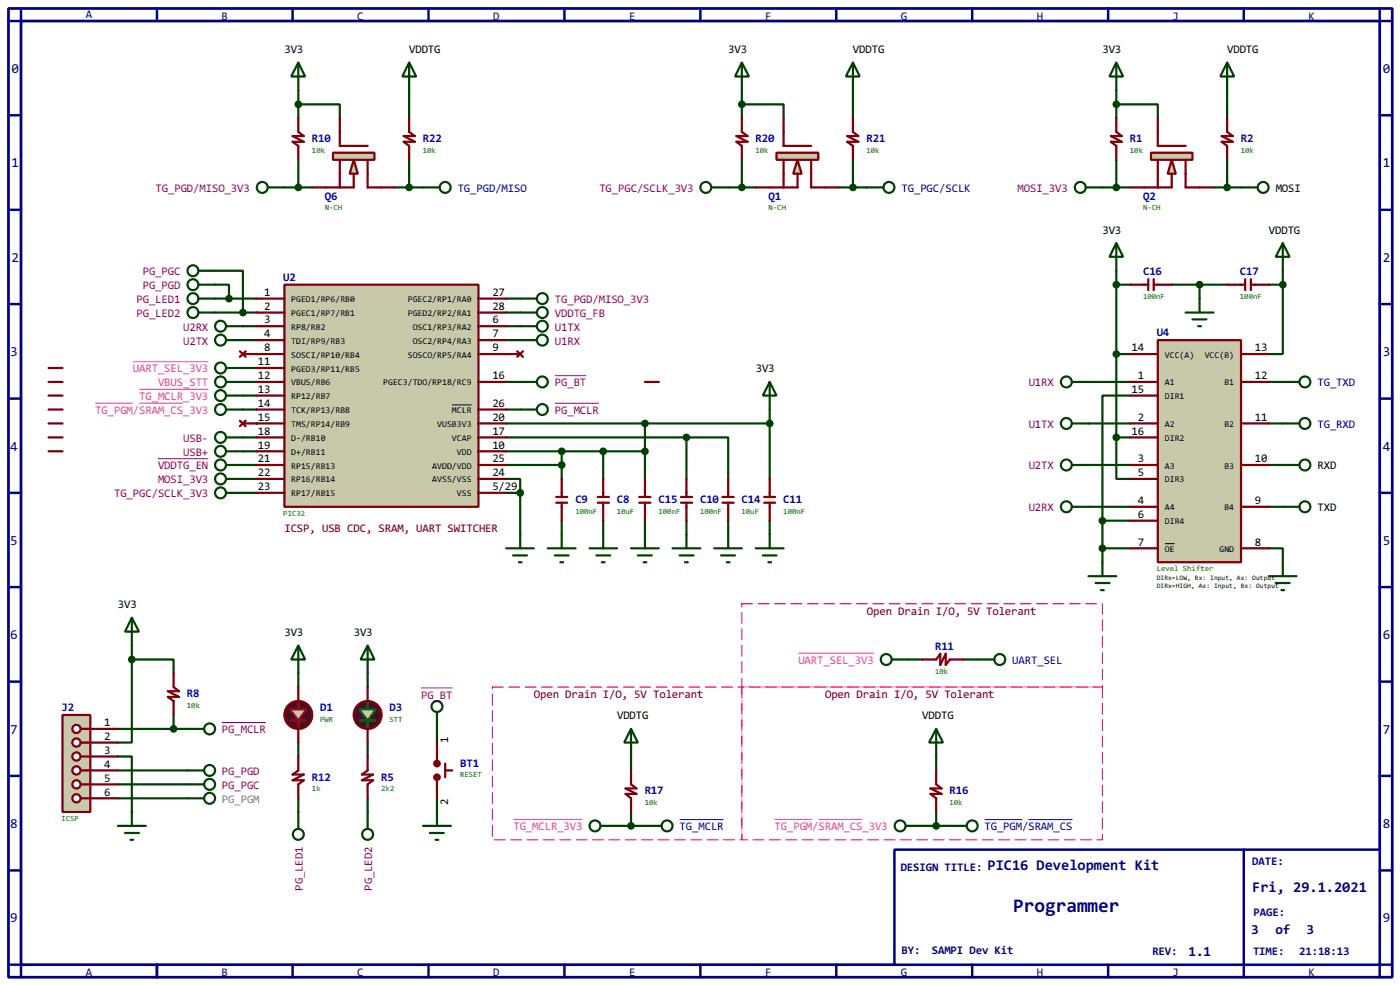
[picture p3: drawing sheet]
<svg xmlns="http://www.w3.org/2000/svg" width="256mm" height="180mm" viewBox="0 0 256 180" stroke-linecap="round" stroke-linejoin="round" font-family="sans-serif">
<path d="M1.6 1.6h253.5v177.3h-253.5zM3.9 3.9h248.9v172.7h-248.9z" fill="none" stroke="#000080" stroke-width=".5"/>
<path d="M3.9 1.6v2.3h-2.3M28.8 1.6v2.3" fill="none" stroke="#000080" stroke-width=".45"/>
<path d="M163.9 155.5h88.9v21.1h-88.9z" fill="#fff" stroke="#000080" stroke-width=".45"/>
<g fill="none" stroke="#000080" stroke-width=".45">
<path d="M53.6 1.6v2.3M78.5 1.6v2.3M103.4 1.6v2.3M128.3 1.6v2.3M153.2 1.6v2.3M178.1 1.6v2.3M203 1.6v2.3M227.9 1.6v2.3M252.8 1.6v2.3h2.3M1.6 21.1h2.3M1.6 38.4h2.3M252.8 21.1h2.3"/>
<path d="M252.8 38.4h2.3M1.6 55.7h2.3M252.8 55.7h2.3M1.6 73h2.3M252.8 73h2.3M1.6 90.2h2.3M252.8 90.2h2.3M1.6 107.5h2.3M252.8 107.5h2.3M1.6 124.8h2.3M252.8 124.8h2.3M1.6 142h2.3"/>
<path d="M1.6 159.3h2.3M227.9 155.5v23.4M252.8 142h2.3M252.8 159.3h2.3M1.6 176.6h2.3v2.3M28.8 176.6v2.3M53.6 176.6v2.3M78.5 176.6v2.3M103.4 176.6v2.3M128.3 176.6v2.3M153.2 176.6v2.3M178.1 176.6v2.3"/>
<path d="M203 176.6v2.3M255.1 176.6h-2.3v2.3"/>
</g>
<g fill="none" stroke="#004000" stroke-width=".4">
<path d="M54.7 19.1h7.6v2.5M54.7 16.6v5M75 16.6v5M135.9 19.1h7.7v2.5M135.9 16.6v5M156.3 16.6v5M204.5 19.1h7.6v2.5M204.5 16.6v5M224.8 16.6v5M52.1 34.3h5.1M54.7 29.3v5M72.4 34.3h5.1"/>
<path d="M75 29.3v5M133.4 34.3h5.1M135.9 29.3v5M153.7 34.3h5.1M156.3 29.3v5M202 34.3h5.1M204.5 29.3v5M222.3 34.3h5.1M224.8 29.3v5M39.4 52.1h2.6v2.6M39.4 49.6h5.1v7.6M39.4 54.7h7.6"/>
<path d="M39.4 57.2h7.6M44.5 59.7h2.5M92.8 59.7h2.5M204.5 52.1h2.6M204.5 49.6v30.5M214.7 52.1h10.1M219.8 52.1v2.6M232.5 52.1h2.5M235 52.1v12.7h-2.5M235 49.6v2.5M44.5 62.3h2.5M92.8 62.3h2.5"/>
<path d="M141 75v12.7M141 77.5h-22.8v10.2M199.4 77.5h7.7M199.4 69.9h7.7M204.5 64.8h2.6M207.1 72.4h-5.1v22.9M232.5 77.5h2.5M232.5 69.9h2.5M92.8 90.2h2.5v7.6M102.9 95.3v2.5M110.5 82.6v5.1M110.5 95.3v2.5"/>
<path d="M118.2 82.6h-15.3v5.1M118.2 95.3v2.5M125.8 87.7v-7.6h7.6v7.6M125.8 95.3v2.5M133.4 95.3v2.5M141 95.3v2.5M199.4 85.1h7.7M199.4 92.8h7.7M202 95.3v7.6M202 95.3h5.1M204.5 80.1v7.6h2.6M204.5 80.1h2.6"/>
<path d="M232.5 85.1h2.5M232.5 92.8h2.5M24.2 118.2v2.5M202 100.4h5.1M232.5 100.4h2.5v2.5M21.6 138.5h2.6v10.1M21.6 133.4h12.7M24.2 120.7v15.2h-2.6M24.2 120.7h7.6v2.5M31.8 130.9v2.5M54.7 123.2v2.6M54.7 135.9v2.6"/>
<path d="M67.4 123.2v2.6M67.4 135.9v2.6M80.1 133.4v2.5M115.6 138.5v2.5M166.4 120.7h2.6M171.5 138.5v2.5M176.6 120.7h2.5M21.6 141h12.7M21.6 143.6h12.7M21.6 146.1h12.7M54.7 146.1v2.5M67.4 146.1v2.5"/>
<path d="M80.1 146.1v2.5M113.1 151.2h5.1M115.6 148.6v2.6M169 151.2h5M171.5 148.6v2.6"/>
</g>
<g fill="#004000">
<circle cx="47" cy="64.8" r=".2"/>
<circle cx="92.8" cy="64.8" r=".2"/>
</g>
<path d="M44.5 67.4h2.5M44.5 69.9h2.5M44.5 72.4h2.5M44.5 75h2.5M92.8 82.6h10.1" fill="none" stroke="#004000" stroke-width=".4"/>
<circle cx="47" cy="77.5" r=".2" fill="#004000"/>
<g fill="none" stroke="#004000" stroke-width=".4">
<path d="M36.4 52.1h3M36.4 49.6h3M92.8 54.7h2.5M92.8 57.2h2.5M92.8 69.9h2.5M92.8 77.5h25.4M92.8 75h2.5M41.5 80.1h5.5M41.5 82.6h5.5M44.5 85.1h2.5M44.5 87.7h2.5M44.5 90.2h2.5"/>
<path d="M92.8 87.7h2.5v2.5M92.8 80.1h33M92.8 85.1h10.1M95.3 97.8v2.6M102.9 97.8v2.6M92.8 100.4h5M94 101.7h2.6M95.1 102.9h.5M100.4 100.4h5.1M101.7 101.7h2.5M102.7 102.9h.5"/>
<circle cx="35.3" cy="49.6" r="1"/>
<circle cx="35.3" cy="52.1" r="1"/>
<circle cx="40.4" cy="82.6" r="1"/>
<circle cx="40.4" cy="80.1" r="1"/>
</g>
<path d="M101.9 91h2M101.9 92h2M102.9 87.7v3.3M102.9 92v3.3" fill="none" stroke="#800000" stroke-width=".4"/>
<path d="M11.5 130.9h5.1v17.7h-5.1z" fill="#c8c8aa" stroke="#800000" stroke-width=".4"/>
<path d="M14.8 133.4h1.8" fill="none" stroke="#800000" stroke-width=".4"/>
<circle cx="14" cy="133.4" r=".75" fill="#feffff" stroke="#800000" stroke-width=".4"/>
<path d="M14.8 135.9h1.8" fill="none" stroke="#800000" stroke-width=".4"/>
<circle cx="14" cy="135.9" r=".75" fill="#feffff" stroke="#800000" stroke-width=".4"/>
<path d="M14.8 138.5h1.8" fill="none" stroke="#800000" stroke-width=".4"/>
<circle cx="14" cy="138.5" r=".75" fill="#feffff" stroke="#800000" stroke-width=".4"/>
<path d="M14.8 141h1.8" fill="none" stroke="#800000" stroke-width=".4"/>
<circle cx="14" cy="141" r=".75" fill="#feffff" stroke="#800000" stroke-width=".4"/>
<path d="M14.8 143.6h1.8" fill="none" stroke="#800000" stroke-width=".4"/>
<circle cx="14" cy="143.6" r=".75" fill="#feffff" stroke="#800000" stroke-width=".4"/>
<path d="M14.8 146.1h1.8" fill="none" stroke="#800000" stroke-width=".4"/>
<circle cx="14" cy="146.1" r=".75" fill="#feffff" stroke="#800000" stroke-width=".4"/>
<path d="M16.6 133.4h5M16.6 135.9h5M16.6 138.5h5M16.6 141h5M16.6 143.6h5M16.6 146.1h5" fill="none" stroke="#800000" stroke-width=".4"/>
<g fill="none" stroke="#004000" stroke-width=".4">
<path d="M24.2 113.1l1.3 2.5h-2.6zM24.2 113.1v5.1M34.3 133.4h3.1M21.6 151.2h5.1M22.9 152.5h2.6M23.9 153.7h.5M24.2 148.6v2.6M34.3 141h3.1M34.3 143.6h3.1M34.3 146.1h3.1"/>
<circle cx="38.4" cy="133.4" r="1"/>
<circle cx="38.4" cy="141" r="1"/>
<circle cx="38.4" cy="143.6" r="1"/>
<circle cx="38.4" cy="146.1" r="1"/>
</g>
<path d="M40.7 132.3h8" fill="none" stroke="#800080" stroke-width=".18"/>
<circle cx="24.1" cy="120.7" r=".5" fill="#004000" stroke="#004000" stroke-width=".4"/>
<circle cx="54.6" cy="130.9" r="2.55" fill="#400000" stroke="#800000" stroke-width=".4"/>
<path d="M53.1 129.8h1.6v-1.2v1.2h1.5l-1.5 2.1h1.5h-3.1h1.6v1.3v-1.3z" fill-rule="evenodd" fill="#c8c8aa" stroke="#f00" stroke-width=".4"/>
<g fill="none" stroke="#800000" stroke-width=".4">
<path d="M135.9 21.6v2.6l1.1 .7h-2.1l2.1 1.1h-2.1l1 .7v2.6M156.3 21.6v2.6l1 .7h-2.1l2.1 1.1h-2.1l1.1 .7v2.6M207.1 52.1h3.3M210.4 51.1v2M211.4 51.1v2M211.4 52.1h3.3M224.8 52.1h3.3M228.1 51.1v2M229.2 52.1h3.3M229.2 51.1v2M8.9 77.5h2.6M8.9 69.9h2.6"/>
<path d="M8.9 75h2.6M8.9 72.4h2.6M8.9 67.4h2.6M118.2 69.9h2.5M8.9 80.1h2.6M8.9 82.6h2.6M109.5 91h2.1M109.5 92h2.1M110.5 87.7v3.3M110.5 92v3.3M117.1 91h2.1M117.1 92h2.1"/>
<path d="M118.2 87.7v3.3M118.2 92v3.3M124.8 91h2M124.8 92h2M125.8 87.7v3.3M125.8 92v3.3M132.4 91h2M132.4 92h2M133.4 87.7v3.3M133.4 92v3.3M140 91h2M140 92h2"/>
<path d="M141 87.7v3.3M141 92v3.3M31.8 123.2v2.6l1 .7h-2l2 1.1h-2l1 .7v2.6M54.7 125.8v2.5M54.7 133.4v2.5M54.7 138.5v2.5l-1.1 .8h2.1l-2.1 1h2.1l-1 .8v2.5M67.4 138.5v2.5l-1.1 .8h2.1l-2.1 1h2.1l-1 .8v2.5M80.1 135.9v3.9M81.6 139.8v2.5M80.1 142.3v3.8M81.6 141h1.3M115.6 141v2.6l1 .7h-2l2 1h-2l1 .8v2.5"/>
<path d="M171.5 141v2.6l1 .7h-2l2 1h-2l1 .8v2.5"/>
</g>
<g fill="none" stroke="#004000" stroke-width=".4">
<path d="M156.3 11.5l1.2 2.5h-2.5zM156.3 11.5v5.1M49.1 34.3h3M130.4 34.3h3M36.4 57.2h3M36.4 54.7h3M41.5 59.7h3M95.3 57.2h3.1M95.3 54.7h3.1M95.3 59.7h3.1M204.5 44.5l1.3 2.5h-2.5zM204.5 44.5v5.1"/>
<path d="M217.2 57.2h5.1M218.5 58.5h2.5M219.5 59.7h.5M219.8 54.7v2.5M235 44.5l1.3 2.5h-2.6zM235 44.5v5.1M41.5 69.9h3M41.5 75h3M41.5 62.3h3M41.5 72.4h3M95.3 69.9h3.1M95.3 75h3.1"/>
<path d="M95.3 62.3h3.1M141 69.9l1.3 2.5h-2.5zM141 69.9v5.1M196.4 69.9h3M196.4 77.5h3M235 69.9h3.1M235 77.5h3.1M41.5 85.1h3M41.5 90.2h3M110.5 97.8v2.6M118.2 97.8v2.6M125.8 97.8v2.6"/>
<path d="M133.4 97.8v2.6M141 97.8v2.6M196.4 85.1h3M196.4 92.8h3M235 85.1h3.1M235 92.8h3.1M54.7 118.2l1.2 2.5h-2.5zM54.7 118.2v5M67.4 118.2l1.2 2.5h-2.5zM67.4 118.2v5M108 100.4h5.1M109.3 101.7h2.5"/>
<path d="M110.3 102.9h.5M115.6 100.4h5.1M116.9 101.7h2.5M117.9 102.9h.5M123.2 100.4h5.1M124.5 101.7h2.6M125.5 102.9h.5M130.9 100.4h5M132.1 101.7h2.6M133.2 102.9h.5M138.5 100.4h5.1M139.8 101.7h2.5"/>
<path d="M140.8 102.9h.5M199.4 105.5h5.1M200.7 106.7h2.6M201.7 108h.5M202 102.9v2.6M232.5 105.5h5M233.7 106.7h2.6M234.8 108h.5M235 102.9v2.6M80.1 130.4v3M115.6 133.4l1.3 2.5h-2.5zM115.6 133.4v5.1"/>
<path d="M171.5 133.4l1.3 2.5h-2.6zM171.5 133.4v5.1M54.7 148.6v3.1M67.4 148.6v3.1M77.5 151.2h5.1M78.8 152.5h2.5M79.8 153.7h.5M80.1 148.6v2.6M110 151.2h3.1M118.2 151.2h3M165.9 151.2h3.1"/>
<circle cx="48" cy="34.3" r="1"/>
<circle cx="129.3" cy="34.3" r="1"/>
<circle cx="35.3" cy="57.2" r="1"/>
<circle cx="35.3" cy="54.7" r="1"/>
<circle cx="40.4" cy="59.7" r="1"/>
<circle cx="99.3" cy="59.7" r="1"/>
<circle cx="99.3" cy="57.2" r="1"/>
<circle cx="99.3" cy="54.7" r="1"/>
<circle cx="40.4" cy="62.3" r="1"/>
<circle cx="40.4" cy="72.4" r="1"/>
<circle cx="40.4" cy="69.9" r="1"/>
<circle cx="40.4" cy="75" r="1"/>
<circle cx="99.3" cy="69.9" r="1"/>
<circle cx="99.3" cy="62.3" r="1"/>
<circle cx="99.3" cy="75" r="1"/>
<circle cx="195.3" cy="77.5" r="1"/>
<circle cx="195.3" cy="69.9" r="1"/>
<circle cx="239" cy="77.5" r="1"/>
<circle cx="239" cy="69.9" r="1"/>
<circle cx="40.4" cy="90.2" r="1"/>
<circle cx="40.4" cy="85.1" r="1"/>
<circle cx="195.3" cy="92.8" r="1"/>
<circle cx="195.3" cy="85.1" r="1"/>
<circle cx="239" cy="85.1" r="1"/>
<circle cx="239" cy="92.8" r="1"/>
<circle cx="80" cy="129.3" r="1"/>
<circle cx="54.6" cy="152.7" r="1"/>
<circle cx="67.3" cy="152.7" r="1"/>
<circle cx="109" cy="151.2" r="1"/>
<circle cx="122.2" cy="151.2" r="1"/>
<circle cx="164.9" cy="151.2" r="1"/>
</g>
<g fill="#800000" stroke="#800000" stroke-width=".4">
<circle cx="80" cy="139.8" r=".5"/>
<circle cx="80" cy="142.3" r=".5"/>
</g>
<path d="M101.7 68.8h5.7M101.7 73.8h8M29 84h9.2M77.2 125.9h5.7" fill="none" stroke="#800080" stroke-width=".18"/>
<g fill="#004000" stroke="#004000" stroke-width=".4">
<circle cx="95.3" cy="90.2" r=".5"/>
<circle cx="125.7" cy="80.1" r=".5"/>
<circle cx="118.1" cy="82.6" r=".5"/>
<circle cx="118.1" cy="77.5" r=".5"/>
<circle cx="110.5" cy="82.6" r=".5"/>
<circle cx="141" cy="77.5" r=".5"/>
<circle cx="31.8" cy="133.4" r=".5"/>
<circle cx="102.9" cy="85.1" r=".5"/>
<circle cx="102.9" cy="82.6" r=".5"/>
<circle cx="41.9" cy="54.7" r=".5"/>
<circle cx="44.5" cy="57.2" r=".5"/>
<circle cx="115.6" cy="151.2" r=".5"/>
<circle cx="219.7" cy="52.1" r=".5"/>
<circle cx="235" cy="52.1" r=".5"/>
<circle cx="204.5" cy="52.1" r=".5"/>
</g>
<path d="M17.5 73.8h6.9M25.5 71.3h12.7M25.5 73.8h8.1M94.1 150h12.6M141.9 150h6.9M150 150h8" fill="none" stroke="#f0f" stroke-width=".18"/>
<path d="M124.5 150h8.1" fill="none" stroke="#0000c0" stroke-width=".18"/>
<path d="M90.2 125.8h45.7v27.9h-45.7zM135.9 125.8h66.1v27.9h-66.1z" fill="none" stroke="#fff" stroke-width=".18"/>
<path d="M90.2 125.8h45.7v27.9h-45.7zM135.9 125.8h66.1v27.9h-66.1z" fill="none" stroke="#f00" stroke-width=".18" stroke-dasharray="2 1"/>
<path d="M212.1 62.3h15.3v40.6h-15.3z" fill-rule="evenodd" fill="#c8c8aa" stroke="#800000" stroke-width=".4"/>
<g fill="none" stroke="#800000" stroke-width=".4">
<path d="M207.1 69.9h5M207.1 77.5h5M207.1 72.4h5M207.1 64.8h5M227.4 69.9h5.1M227.4 77.5h5.1M227.4 64.8h5.1M207.1 85.1h5M207.1 92.8h5M207.1 87.7h5M207.1 95.3h5M207.1 80.1h5"/>
<path d="M227.4 85.1h5.1M227.4 92.8h5.1M207.1 100.4h5M227.4 100.4h5.1"/>
</g>
<path d="M213.4 99.5h1.8" fill="none" stroke="#000" stroke-width=".18"/>
<g fill="#004000" stroke="#004000" stroke-width=".4">
<circle cx="204.5" cy="64.8" r=".5"/>
<circle cx="201.9" cy="100.4" r=".5"/>
</g>
<path d="M146.1 29.3l.8 2.5h-1.6z" fill="#c8c8aa" stroke="#800000" stroke-width=".4"/>
<path d="M142.3 28h7.6v1.3h-7.6z" fill="#c8c8aa" stroke="#800000" stroke-width=".4"/>
<path d="M143.6 21.6v5.1h5M143.6 29.3v5M146.1 31.8v2.5h-7.6M148.6 29.3v5h5.1M204.5 21.6v2.6l1 .7h-2l2 1.1h-2l1 .7v2.6M224.8 21.6v2.6l1.1 .7h-2.1l2.1 1.1h-2.1l1 .7v2.6" fill="none" stroke="#800000" stroke-width=".4"/>
<path d="M135.9 11.5l1.3 2.5h-2.5zM135.9 11.5v5.1M224.8 11.5l1.3 2.5h-2.5zM224.8 11.5v5.1" fill="none" stroke="#004000" stroke-width=".4"/>
<circle cx="135.9" cy="19.1" r=".5" fill="#004000" stroke="#004000" stroke-width=".4"/>
<path d="M214.7 29.3l.7 2.5h-1.5z" fill="#c8c8aa" stroke="#800000" stroke-width=".4"/>
<path d="M210.9 28h7.6v1.3h-7.6z" fill="#c8c8aa" stroke="#800000" stroke-width=".4"/>
<path d="M54.7 21.6v2.6l1 .7h-2.1l2.1 1.1h-2.1l1.1 .7v2.6M75 21.6v2.6l1 .7h-2l2 1.1h-2l1 .7v2.6M212.1 21.6v5.1h5.1M212.1 29.3v5M214.7 31.8v2.5h-7.6M217.2 29.3v5h5.1M169 120.7h2.5l.8-1v2l1-2v2l.7-1h2.6" fill="none" stroke="#800000" stroke-width=".4"/>
<g fill="none" stroke="#004000" stroke-width=".4">
<path d="M75 11.5l1.3 2.5h-2.6zM75 11.5v5.1M204.5 11.5l1.3 2.5h-2.5zM204.5 11.5v5.1M77.5 34.3h3.1M158.8 34.3h3.1M198.9 34.3h3.1M41.5 67.4h3M163.4 120.7h3M179.1 120.7h3.1M174 151.2h3.1"/>
<circle cx="81.5" cy="34.3" r="1"/>
<circle cx="162.8" cy="34.3" r="1"/>
<circle cx="197.9" cy="34.3" r="1"/>
<circle cx="40.4" cy="67.4" r="1"/>
<circle cx="162.3" cy="120.7" r="1"/>
<circle cx="183.1" cy="120.7" r="1"/>
<circle cx="178.1" cy="151.2" r="1"/>
</g>
<g fill="#004000" stroke="#004000" stroke-width=".4">
<circle cx="204.5" cy="19.1" r=".5"/>
<circle cx="171.5" cy="151.2" r=".5"/>
</g>
<path d="M24.4 66.2h13.8M146.3 119.6h13.8" fill="none" stroke="#f0f" stroke-width=".18"/>
<path d="M180.4 150h6.9M188.4 150h8.1" fill="none" stroke="#0000c0" stroke-width=".18"/>
<path d="M64.8 29.3l.8 2.5h-1.5z" fill="#c8c8aa" stroke="#800000" stroke-width=".4"/>
<path d="M61 28h7.6v1.3h-7.6z" fill="#c8c8aa" stroke="#800000" stroke-width=".4"/>
<path d="M62.3 21.6v5.1h5.1M62.3 29.3v5M64.8 31.8v2.5h-7.6M67.4 29.3v5h5" fill="none" stroke="#800000" stroke-width=".4"/>
<g fill="none" stroke="#004000" stroke-width=".4">
<path d="M54.7 11.5l1.2 2.5h-2.5zM54.7 11.5v5.1M227.4 34.3h3M41.5 87.7h3"/>
<circle cx="231.4" cy="34.3" r="1"/>
<circle cx="40.4" cy="87.7" r="1"/>
</g>
<g fill="#004000" stroke="#004000" stroke-width=".4">
<circle cx="54.6" cy="19.1" r=".5"/>
<circle cx="201.9" cy="95.3" r=".5"/>
<circle cx="204.5" cy="80.1" r=".5"/>
<circle cx="135.9" cy="34.3" r=".5"/>
<circle cx="156.2" cy="34.3" r=".5"/>
<circle cx="204.5" cy="34.3" r=".5"/>
<circle cx="54.6" cy="34.3" r=".5"/>
<circle cx="74.9" cy="34.3" r=".5"/>
<circle cx="224.8" cy="34.3" r=".5"/>
</g>
<path d="M135.9 110.5h66.1v15.3h-66.1z" fill="none" stroke="#fff" stroke-width=".18"/>
<path d="M135.9 110.5h66.1v15.3h-66.1z" fill="none" stroke="#f00" stroke-width=".18" stroke-dasharray="2 1"/>
<circle cx="67.3" cy="130.9" r="2.55" fill="#400000" stroke="#800000" stroke-width=".4"/>
<path d="M65.8 129.8h1.6v-1.2v1.2h1.5l-1.5 2.1h1.5h-3.1h1.6v1.3v-1.3z" fill-rule="evenodd" fill="#c8c8aa" stroke="#00c000" stroke-width=".4"/>
<path d="M44 64.3l1 1M44 77l1 1M44.5 64.8h2.5M44.5 77.5h2.5M45 64.3l-1 1M45 77l-1 1M92.8 64.8h2.5M94.8 64.3l1 1M95.8 64.3l-1 1M67.4 125.8v2.5M67.4 133.4v2.5" fill="none" stroke="#800000" stroke-width=".4"/>
<path d="M52.1 52.1h35.6v40.7h-35.6z" fill="#c8c8aa" stroke="#800000" stroke-width=".4"/>
<g fill="none" stroke="#800000" stroke-width=".4">
<path d="M47 54.7h5.1M47 57.2h5.1M47 59.7h5.1M87.7 54.7h5.1M87.7 57.2h5.1M87.7 59.7h5.1M47 62.3h5.1M47 64.8h5.1M47 67.4h5.1M47 69.9h5.1M47 72.4h5.1M47 75h5.1"/>
<path d="M47 77.5h5.1M87.7 62.3h5.1M87.7 64.8h5.1M87.7 69.9h5.1M87.7 75h5.1M87.7 77.5h5.1M47 90.2h5.1M47 82.6h5.1M47 80.1h5.1M47 85.1h5.1M47 87.7h5.1M87.7 90.2h5.1"/>
<path d="M87.7 82.6h5.1M87.7 80.1h5.1M87.7 85.1h5.1M87.7 87.7h5.1"/>
</g>
<path d="M82.8 74.1h3.6" fill="none" stroke="#000" stroke-width=".18"/>
<text font-size="4.2" fill="#000080" x="185.6" y="167">Programmer</text>
<g font-size="3.2" fill="#000080">
<text x="180.9" y="159.3">PIC16 Development Kit</text>
<text x="229.4" y="163.2">Fri, 29.1.2021</text>
</g>
<g font-size="3" fill="#000080">
<text x="2.1" y="13.4">0</text>
<text x="253.4" y="13.4">0</text>
<text x="2.1" y="30.7">1</text>
<text x="253.4" y="30.7">1</text>
<text x="2.1" y="47.9">2</text>
<text x="253.4" y="47.9">2</text>
<text x="1.9" y="65.2">3</text>
<text x="253.4" y="65.2">3</text>
<text x="1.9" y="82.5">4</text>
<text x="253.4" y="82.5">4</text>
<text x="1.9" y="99.8">5</text>
<text x="253.4" y="99.8">5</text>
<text x="1.9" y="117">6</text>
<text x="253.4" y="117">6</text>
<text x="1.9" y="134.3">7</text>
<text x="253.4" y="134.3">7</text>
<text x="1.9" y="151.6">8</text>
<text x="253.4" y="151.6">8</text>
<text x="1.9" y="168.8">9</text>
<text x="229.2" y="170.9">3</text>
<text x="233.7" y="170.9">of</text>
<text x="239.4" y="170.9">3</text>
<text x="253.4" y="168.8">9</text>
<text x="217.8" y="174.9">1.1</text>
</g>
<g font-size="2.5" fill="#000080">
<text x="15.7" y="3.4">A</text>
<text x="40.6" y="3.6">B</text>
<text x="65.5" y="3.6">C</text>
<text x="90.4" y="3.6">D</text>
<text x="115.3" y="3.6">E</text>
<text x="140.2" y="3.6">F</text>
<text x="165.1" y="3.6">G</text>
<text x="190" y="3.6">H</text>
<text x="214.8" y="3.6">J</text>
<text x="239.7" y="3.6">K</text>
<text x="165" y="159.4">DESIGN TITLE:</text>
<text x="229.4" y="158.3">DATE:</text>
<text x="229.7" y="167.7">PAGE:</text>
<text x="15.7" y="178.7">A</text>
<text x="40.6" y="178.7">B</text>
<text x="65.5" y="178.7">C</text>
<text x="90.4" y="178.7">D</text>
<text x="115.3" y="178.7">E</text>
<text x="140.2" y="178.7">F</text>
<text x="165.1" y="178.7">G</text>
<text x="165.2" y="174.6">BY:</text>
<text x="170.7" y="174.6">SAMPI Dev Kit</text>
<text x="190" y="178.7">H</text>
<text x="211.1" y="174.8">REV:</text>
<text x="214.8" y="178.7">J</text>
<text x="229.6" y="174.8">TIME:</text>
<text x="238" y="174.8">21:18:13</text>
<text x="239.7" y="178.7">K</text>
</g>
<g font-size="2.5">
<text x="52.1" y="9.7">3V3</text>
<text x="75" y="9.7">VDDTG</text>
<text x="133.4" y="9.7">3V3</text>
<text x="156.3" y="9.7">VDDTG</text>
<text x="202" y="9.7">3V3</text>
<text x="224.8" y="9.7">VDDTG</text>
<text x="233.7" y="35.1">MOSI</text>
<text x="202" y="42.7">3V3</text>
<text x="232.5" y="42.7">VDDTG</text>
<text x="48.4" y="54.2">1</text>
<text x="48.4" y="56.7">2</text>
<text x="48.4" y="59.2">3</text>
<text x="90.2" y="59.2">6</text>
<text x="90.2" y="54.2">27</text>
<text x="90.2" y="56.7">28</text>
<text x="48.4" y="61.7">4</text>
<text x="48.4" y="64.3">8</text>
<text x="90.2" y="61.7">7</text>
<text x="90.2" y="64.3">9</text>
<text x="207.3" y="64.3">14</text>
<text x="229.9" y="64.3">13</text>
<text x="47.3" y="66.9">11</text>
<text x="47.3" y="69.4">12</text>
<text x="47.3" y="71.9">13</text>
<text x="90.2" y="69.4">16</text>
<text x="138.5" y="68.1">3V3</text>
<text x="207.3" y="71.9">15</text>
<text x="208.5" y="69.4">1</text>
<text x="229.9" y="69.4">12</text>
<text x="47.3" y="74.4">14</text>
<text x="47.3" y="77">15</text>
<text x="90.2" y="77">20</text>
<text x="90.2" y="74.4">26</text>
<text x="208.5" y="77">2</text>
<text x="229.9" y="77">11</text>
<text x="47.3" y="79.6">18</text>
<text x="47.3" y="82.1">19</text>
<text x="90.2" y="82.1">10</text>
<text x="90.2" y="79.6">17</text>
<text x="207.3" y="79.6">16</text>
<text x="47.3" y="84.6">21</text>
<text x="47.3" y="87.1">22</text>
<text x="47.3" y="89.7">23</text>
<text x="90.2" y="89.7">5/29</text>
<text x="90.2" y="87.1">24</text>
<text x="90.2" y="84.6">25</text>
<text x="208.5" y="84.6">3</text>
<text x="208.5" y="87.1">5</text>
<text x="229.9" y="84.6">10</text>
<text x="241.4" y="85.9">RXD</text>
<text x="208.5" y="92.3">4</text>
<text x="208.5" y="94.8">6</text>
<text x="229.9" y="92.3">9</text>
<text x="241.4" y="93.6">TXD</text>
<text x="208.5" y="99.9">7</text>
<text x="229.9" y="99.9">8</text>
<text x="21.6" y="111.3">3V3</text>
<text x="52.1" y="116.4">3V3</text>
<text x="64.8" y="116.4">3V3</text>
<text x="113.1" y="131.7">VDDTG</text>
<text x="169" y="131.7">VDDTG</text>
<text x="19.1" y="132.9">1</text>
<text x="19.1" y="135.4">2</text>
<text x="19.1" y="138">3</text>
<text x="82.1" y="135.9" transform="rotate(-90 82.1 135.9)">1</text>
<text x="19.1" y="140.5">4</text>
<text x="19.1" y="143.1">5</text>
<text x="19.1" y="145.6">6</text>
<text x="82.1" y="147.3" transform="rotate(-90 82.1 147.3)">2</text>
</g>
<g font-size="2.5" fill="#0000c0">
<text x="57.2" y="26">R10</text>
<text x="77.5" y="26">R22</text>
<text x="138.4" y="26">R20</text>
<text x="158.8" y="26">R21</text>
<text x="207" y="26">R1</text>
<text x="227.3" y="26">R2</text>
<text x="83.9" y="35.1">TG_PGD/MISO</text>
<text x="165.2" y="35.1">TG_PGC/SCLK</text>
<text x="59.5" y="36.6">Q6</text>
<text x="140.8" y="36.6">Q1</text>
<text x="209.4" y="36.6">Q2</text>
<text x="51.9" y="51.4">U2</text>
<text x="209.4" y="50.4">C16</text>
<text x="227.2" y="50.4">C17</text>
<text x="211.9" y="61.6">U4</text>
<text x="241.4" y="70.7">TG_TXD</text>
<text x="241.4" y="78.3">TG_RXD</text>
<text x="105.4" y="92.1">C9</text>
<text x="113" y="92.1">C8</text>
<text x="120.7" y="92.1">C15</text>
<text x="128.3" y="92.1">C10</text>
<text x="135.9" y="92.1">C14</text>
<text x="143.5" y="92.1">C11</text>
<text x="171.3" y="119">R11</text>
<text x="185.5" y="121.5">UART_SEL</text>
<text x="11.3" y="130.2">J2</text>
<text x="34.3" y="127.6">R8</text>
<text x="58.7" y="130.2">D1</text>
<text x="71.4" y="130.2">D3</text>
<text x="57.2" y="142.9">R12</text>
<text x="69.9" y="142.9">R5</text>
<text x="84.3" y="140.3">BT1</text>
<text x="118.1" y="145.4">R17</text>
<text x="174" y="145.4">R16</text>
<text x="124.5" y="152">TG_MCLR</text>
<text x="180.4" y="152">TG_PGM/SRAM_CS</text>
</g>
<g font-size="2.5" fill="#800080">
<text x="28.5" y="35.1">TG_PGD/MISO_3V3</text>
<text x="109.8" y="35.1">TG_PGC/SCLK_3V3</text>
<text x="186.4" y="35.1">MOSI_3V3</text>
<text x="26.1" y="52.9">PG_PGD</text>
<text x="26.1" y="50.4">PG_PGC</text>
<text x="25" y="58">PG_LED2</text>
<text x="25" y="55.4">PG_LED1</text>
<text x="101.7" y="55.4">TG_PGD/MISO_3V3</text>
<text x="101.7" y="58">VDDTG_FB</text>
<text x="33.6" y="60.5">U2RX</text>
<text x="33.6" y="63.1">U2TX</text>
<text x="101.7" y="63.1">U1RX</text>
<text x="101.7" y="60.5">U1TX</text>
<text x="101.7" y="70.7">PG_BT</text>
<text x="188.5" y="70.7">U1RX</text>
<text x="101.7" y="75.8">PG_MCLR</text>
<text x="33.6" y="80.8">USB-</text>
<text x="33.6" y="83.4">USB+</text>
<text x="188.5" y="78.3">U1TX</text>
<text x="29" y="85.9">VDDTG_EN</text>
<text x="29" y="88.5">MOSI_3V3</text>
<text x="188.5" y="85.9">U2TX</text>
<text x="20.9" y="91">TG_PGC/SCLK_3V3</text>
<text x="188.5" y="93.6">U2RX</text>
<text x="77.2" y="127.9">PG_BT</text>
<text x="40.7" y="134.2">PG_MCLR</text>
<text x="40.7" y="141.8">PG_PGD</text>
<text x="40.7" y="144.4">PG_PGC</text>
<text x="55.5" y="163" transform="rotate(-90 55.5 163)">PG_LED1</text>
<text x="68.2" y="163" transform="rotate(-90 68.2 163)">PG_LED2</text>
</g>
<g font-size="2.5" fill="#f0f">
<text x="24.4" y="68.1">UART_SEL_3V3</text>
<text x="29" y="70.7">VBUS_STT</text>
<text x="17.5" y="75.8">TG_PGM/SRAM_CS_3V3</text>
<text x="25.5" y="73.2">TG_MCLR_3V3</text>
<text x="146.3" y="121.5">UART_SEL_3V3</text>
<text x="94.1" y="152">TG_MCLR_3V3</text>
<text x="141.9" y="152">TG_PGM/SRAM_CS_3V3</text>
</g>
<g font-size="2.5" fill="#800000">
<text x="52.1" y="97.4">ICSP, USB CDC, SRAM, UART SWITCHER</text>
<text x="158.8" y="112.6">Open Drain I/O, 5V Tolerant</text>
<text x="97.8" y="127.8">Open Drain I/O, 5V Tolerant</text>
<text x="151.2" y="127.8">Open Drain I/O, 5V Tolerant</text>
</g>
<text font-size="2.5" fill="#808080" x="40.7" y="146.9">PG_PGM</text>
<g font-size="1.9">
<text x="53.4" y="55.3">PGED1/RP6/RB0</text>
<text x="53.4" y="57.9">PGEC1/RP7/RB1</text>
<text x="74.7" y="55.3">PGEC2/RP1/RA0</text>
<text x="74.7" y="57.9">PGED2/RP2/RA1</text>
<text x="53.4" y="60.3">RP8/RB2</text>
<text x="53.4" y="62.9">TDI/RP9/RB3</text>
<text x="53.4" y="65.5">SOSCI/RP10/RB4</text>
<text x="74.7" y="65.5">SOSCO/RP5/RA4</text>
<text x="75.6" y="60.3">OSC1/RP3/RA2</text>
<text x="75.6" y="62.9">OSC2/RP4/RA3</text>
<text x="213.4" y="65.5">VCC(A)</text>
<text x="220.7" y="65.5">VCC(B)</text>
<text x="53.4" y="68">PGED3/RP11/RB5</text>
<text x="53.4" y="70.6">VBUS/RB6</text>
<text x="70.2" y="70.6">PGEC3/TDO/RP18/RC9</text>
<text x="213.4" y="70.6">A1</text>
<text x="224.3" y="70.6">B1</text>
<text x="53.4" y="73">RP12/RB7</text>
<text x="53.4" y="75.6">TCK/RP13/RB8</text>
<text x="82.8" y="75.6">MCLR</text>
<text x="213.4" y="73">DIR1</text>
<text x="53.4" y="78.2">TMS/RP14/RB9</text>
<text x="53.4" y="80.7">D-/RB10</text>
<text x="53.4" y="83.3">D+/RB11</text>
<text x="80.1" y="78.2">VUSB3V3</text>
<text x="82.8" y="80.7">VCAP</text>
<text x="83.7" y="83.3">VDD</text>
<text x="213.4" y="78.2">A2</text>
<text x="213.4" y="80.7">DIR2</text>
<text x="224.3" y="78.2">B2</text>
<text x="53.4" y="85.7">RP15/RB13</text>
<text x="53.4" y="88.3">RP16/RB14</text>
<text x="79.2" y="88.3">AVSS/VSS</text>
<text x="79.2" y="85.7">AVDD/VDD</text>
<text x="213.4" y="85.7">A3</text>
<text x="213.4" y="88.3">DIR3</text>
<text x="224.3" y="85.7">B3</text>
<text x="53.4" y="90.8">RP17/RB15</text>
<text x="83.7" y="90.8">VSS</text>
<text x="213.4" y="93.4">A4</text>
<text x="213.4" y="96">DIR4</text>
<text x="224.3" y="93.4">B4</text>
<text x="213.4" y="101">OE</text>
<text x="223.4" y="101">GND</text>
</g>
<g font-size="1.7" fill="#008000">
<text x="57.2" y="27.9">10k</text>
<text x="77.5" y="27.9">10k</text>
<text x="138.4" y="27.9">10k</text>
<text x="158.8" y="27.9">10k</text>
<text x="207" y="27.9">10k</text>
<text x="227.3" y="27.9">10k</text>
<text x="59.5" y="38.5">N-CH</text>
<text x="140.8" y="38.5">N-CH</text>
<text x="209.4" y="38.5">N-CH</text>
<text x="209.4" y="54.7">100nF</text>
<text x="227.2" y="54.7">100nF</text>
<text x="51.9" y="94.4">PIC32</text>
<text x="105.4" y="94">100nF</text>
<text x="113" y="94">10uF</text>
<text x="120.7" y="94">100nF</text>
<text x="128.3" y="94">100nF</text>
<text x="135.9" y="94">10uF</text>
<text x="143.5" y="94">100nF</text>
<text x="211.9" y="104.6">Level Shifter</text>
<text x="171.3" y="123.4">10k</text>
<text x="34.3" y="129.6">10k</text>
<text x="58.7" y="132.1">PWR</text>
<text x="71.4" y="132.1">STT</text>
<text x="84.3" y="142.3">RESET</text>
<text x="57.2" y="144.8">1k</text>
<text x="69.9" y="144.8">2k2</text>
<text x="118.1" y="147.4">10k</text>
<text x="174" y="147.4">10k</text>
<text x="11.3" y="150.3">ICSP</text>
</g>
<g font-size="1.5">
<text x="211.9" y="106.2">DIRx=LOW, Bx: Input, Ax: Output</text>
<text x="211.9" y="107.7">DIRx=HIGH, Ax: Input, Bx: Output</text>
</g>
</svg>
